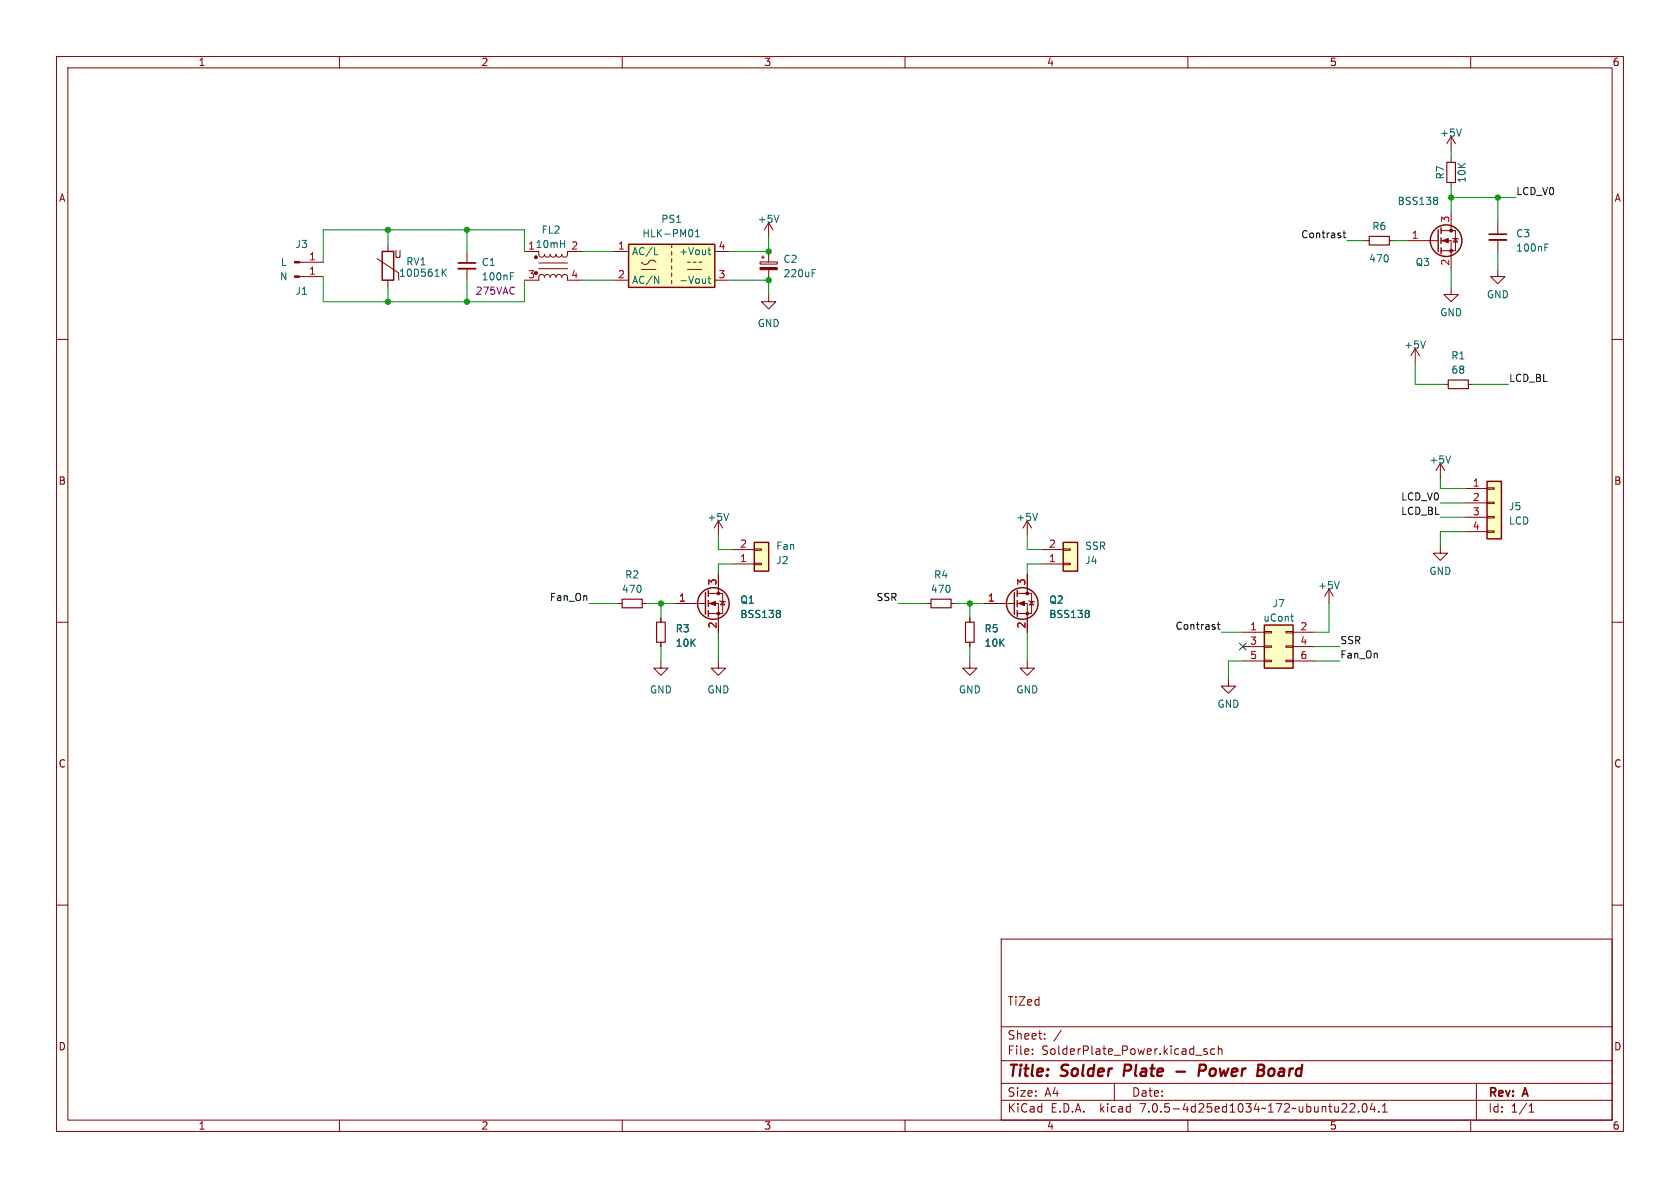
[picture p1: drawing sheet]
<svg xmlns="http://www.w3.org/2000/svg" width="297mm" height="210mm" viewBox="0 0 297 210" stroke-linecap="round" stroke-linejoin="round" font-family="sans-serif">
<g fill="none" stroke="#840000" stroke-width=".18">
<path d="M10 10h277v190h-277zM12 12h273v186h-273zM60 10v2M110 10v2M160 10v2M210 10v2M260 10v2M135.9 39.4l-.8 1.2M135.9 39.4v2.5M135.9 39.4l.8 1.2M256.5 24.1v2.6M256.5 27.9v.8"/>
<path d="M256.5 32.3v.7M256.5 37.5v3.3M256.5 24.1l-.7 1.3M256.5 24.1l.8 1.3M264.8 39.4v2M10 60h2M52.9 46.4h4.2M52.9 48.9h4.2M66.7 45.7l3.8 2.6v1.2M68.6 43.2v1.3M68.6 49.5v1.3M82.5 44.5v2"/>
<path d="M82.5 47.5v2M92.7 44.5h2.5l.1 .7 .4 .3 .4-.2 .2-.3 .1 .3 .3 .2 .4-.2 .2-.3 .1 .3 .3 .2 .4-.1 .2-.4 .2 .4h.5l.2-.1 .1-.3 .2 .3 .4 .2 .4-.3v-.7h2.6M92.7 49.5h2.5l.1-.7 .5-.3 .3 .2 .2 .3 .1-.3 .3-.2 .4 .1 .2 .4 .1-.3 .2-.2 .5 .1 .2 .4 .2-.4 .4-.1 .3 .2 .1 .3 .2-.3 .4-.2 .4 .3v.7h2.6M95.2 46.5h5.1M95.2 47.5h5.1M108.6 44.5h2.5M108.6 49.5h2.5M113.4 46.4a.78 .78 0 0 0 .8 .3 .78 .78 0 0 0 .6-.5 .73 .73 0 0 1 1.2 .2M113.4 47.6h2.6M118.7 43.2v.6M118.7 44.5v.6M118.7 45.7v.7"/>
<path d="M118.7 47v.6M118.7 48.3v.6M118.7 49.5v.7M121.5 47.6h2.6M121.5 46.4h.5M122.6 46.4h.5M123.6 46.4h.5M126.4 44.5h2.5M126.4 49.5h2.5M134.4 46.3h3v.4h-3zM134.6 45.5h.5M134.9 45.2v.5"/>
<path d="M135.9 52.1v1.2h1.3l-1.3 1.3-1.3-1.3h1.3M135.9 44.5v1.8M135.9 47.7v1.8M241.3 42.5h.8M245.6 42.5h.8M248.9 42.5h5.4M254.8 42.5h1.7v5.1M254.8 40.8h2.5v3.5h-2.5M256.5 50.8v1.3h1.3l-1.3 1.2-1.2-1.2h1.2M256.8 42l.1 .2h.8l.1 .1M257.3 42.2l.4 .6h-.8zM264.8 47.6v1.3h1.3l-1.3 1.3-1.3-1.3h1.3"/>
<path d="M264.8 42.4v2.1M285 60h2M250.2 61.6l-.8 1.3M250.2 61.6v2.5M250.2 61.6l.8 1.3M255.3 67.9h.7M259.6 67.9h.7M127 92.1v2.5M127 92.1l-.8 1.2M127 92.1l.8 1.2M129.5 99.7h3.8M129.5 97.2h3.8"/>
<path d="M133.3 97h1.3v.3h-1.3zM133.3 99.6h1.3v.2h-1.3zM181.6 92.1l-.8 1.2M181.6 92.1v2.5M181.6 92.1l.8 1.2M184.1 99.7h3.9M184.1 97.2h3.9M188 97h1.2v.3h-1.2zM188 99.6h1.2v.2h-1.2zM254.6 96.5v1.3h1.3l-1.3 1.3-1.2-1.3h1.2M254.6 81.9l-.7 1.3M254.6 81.9v2.6"/>
<path d="M254.6 81.9l.8 1.3M259.1 86.4h3.8M259.1 88.9h3.8M259.1 91.4h3.8M259.1 94h3.8M262.9 93.9h1.3v.2h-1.3zM262.9 91.3h1.3v.3h-1.3zM262.9 88.8h1.3v.2h-1.3zM262.9 86.2h1.3v.3h-1.3zM10 110h2M109.2 106.7h.8M113.5 106.7h.8"/>
<path d="M116.8 116.8v1.3h1.3l-1.3 1.3-1.2-1.3h1.2M116.8 109.2v.8M116.8 113.5v.8M119.4 106.7h5.3M125.2 106.7h1.8v5.1M125.2 104.9h2.6v3.6h-2.6M127 116.8v1.3h1.3l-1.3 1.3-1.3-1.3h1.3M127 101.6v3.3M127.3 106.2l.1 .1h.7l.2 .1M127.8 106.3l.3 .6h-.7zM163.8 106.7h.8M168.1 106.7h.8"/>
<path d="M171.4 116.8v1.3h1.3l-1.3 1.3-1.2-1.3h1.2M171.4 109.2v.8M171.4 113.5v.8M174 106.7h5.3M179.8 106.7h1.8v5.1M179.8 104.9h2.6v3.6h-2.6M181.6 116.8v1.3h1.3l-1.3 1.3-1.3-1.3h1.3M181.6 101.6v3.3M181.9 106.2l.1 .1h.8l.1 .1M182.4 106.3l.4 .6h-.8zM219.7 111.8h3.8M219.7 114.3h3.8"/>
<path d="M219.7 116.8h3.8M223.5 116.7h1.3v.3h-1.3zM223.5 114.2h1.3v.2h-1.3zM223.5 111.6h1.3v.3h-1.3zM227.3 116.7h1.3v.3h-1.3zM227.3 114.2h1.3v.2h-1.3zM227.3 111.6h1.3v.3h-1.3zM228.6 111.8h3.8M228.6 114.3h3.8M228.6 116.8h3.8M234.9 104.1l-.7 1.3M234.9 104.1v2.6"/>
<path d="M234.9 104.1l.8 1.3M285 110h2M217.2 120v1.3h1.2l-1.2 1.3-1.3-1.3h1.3M10 160h2M285 160h2M177 166h108v32h-108zM60 198v2M110 198v2M160 198v2M177 194.5h108M177 191.5h108M177 187.5h108"/>
<path d="M177 181.5h108M182.5 186.3v.1M182.5 185.5v.1M184.7 183.6v.1M184.7 182.8v.1M187.6 182.1l-1.3 2M197 191.5v3M210 198v2M211.4 186.5h1.1M213.4 185.5l-.4-.1-.2 .2 .1 .2 .5 .2v.3h-.6M214.7 185.5l-.4-.1-.3 .3v.4l.2 .2h.5M215.4 185.5l.2-.1 .4 .1v.9"/>
<path d="M215.4 184.9v1.5M237.2 196.6h.9M238 195.2v.5M238.7 195.2l.5-.1 .3 .1v.3l-.9 1.1h.9M240.2 196.5v.1M241 195.2l.2-.1a.81 .81 0 0 1 .6 .6 .81 .81 0 0 1-.3 .8l-.2 .1a.81 .81 0 0 1-.3-1.4zM242.6 195l-.4 1.1h1M243 195.6v1M243.7 196.5v.1M244.4 196.6h.8M244.4 195.5l.4-.4v1.5M260 198v2"/>
<path d="M261 191.5v6.5M270.3 196.6h.9M270.3 195.5l.4-.4v1.5"/>
</g>
<path d="M208 189.4h1.5M212.9 188.2h-.8l-.2 2M213 189.2l-1 .1M222.5 188.2h.7a.49 .49 0 0 1 .3 .5 .49 .49 0 0 1-.4 .5l.2 .1a.58 .58 0 0 1-.3 .9" fill="none" stroke="#840000" stroke-width=".4"/>
<g fill="none" stroke="#840000" stroke-width=".25">
<path d="M67.6 44.5h2v5h-2zM111.1 43.2h15.3v7.6h-15.3zM254.3 40.6v3.9M254.8 40.3v1M254.8 42v1.1M254.8 43.8v1M133.3 95.9h2.6v5.1h-2.6zM188 95.9h2.5v5.1h-2.5zM262.9 85.1h2.5v10.2h-2.5zM124.7 104.8v3.8M125.2 104.4v1M125.2 106.2v1"/>
<path d="M125.2 108v1M179.3 104.8v3.8M179.8 104.4v1M179.8 106.2v1M179.8 108v1M223.5 110.5h5.1v7.6h-5.1z"/>
<circle cx="255.7" cy="42.5" r="2.79"/>
<circle cx="126.1" cy="106.7" r="2.79"/>
<circle cx="180.7" cy="106.7" r="2.79"/>
</g>
<g fill="#840000" stroke="#840000" stroke-width=".18">
<path d="M125.5 106.7l1-.4v.8z"/>
<path d="M255 42.5l1-.3v.7z"/>
<path d="M134.4 47.3h3v.4h-3z"/>
<path d="M180.1 106.7l1-.4v.8z"/>
<path d="M52.1 46.2h.8v.3h-.8z"/>
<path d="M52.1 48.8h.8v.2h-.8z"/>
<circle cx="127" cy="108.5" r=".25"/>
<circle cx="127" cy="104.9" r=".25"/>
<circle cx="256.5" cy="44.3" r=".25"/>
<circle cx="256.5" cy="40.8" r=".25"/>
<circle cx="181.6" cy="108.5" r=".25"/>
<circle cx="181.6" cy="104.9" r=".25"/>
<circle cx="94.7" cy="48.3" r=".25"/>
<circle cx="94.7" cy="45.5" r=".25"/>
</g>
<g fill="none" stroke="#006464" stroke-width=".18">
<path d="M137.7 38l-.4 1.3M254 34.9l.2 .2-.2 .3M254 35.5l.2 .2-.2 .4M258.4 22.8l-.5 1.3M78.4 48.1l.5 .7M78.9 47.6l-.7 .7M90.2 48.2h.6M99.1 43.1h.7M99.8 42.5v1.3M115.7 45h.6M115.7 48.8l.8 1.3v-1.3M122.4 40.8v.8"/>
<path d="M122.9 41.9h.8M122.9 40.9l.4-.3v1.3M125.2 49.3h.4M125.2 44.2h.4M125.3 43.8v1l.3 .2M125.3 48.8v1.1l.3 .2M143.6 47.7h.6M273.1 43.1h.6M252 60.3l-.4 1.2M128.8 90.7l-.4 1.3M183.4 90.7l-.4 1.3M256.4 80.6l-.4 1.3"/>
<path d="M137.8 108l.2 .1-.2 .3M137.8 108.5l.2 .2-.2 .4M192.4 108l.2 .1-.2 .3M192.4 108.5l.2 .2-.2 .4M228.2 109h.5M228.5 109.8h.2M236.8 102.8l-.5 1.3"/>
</g>
<path d="M255.8 28.7h1.5v3.6h-1.5zM242.1 41.8h3.5v1.5h-3.5zM256 67.2h3.6v1.5h-3.6zM110 105.9h3.5v1.5h-3.5zM116.1 110h1.5v3.5h-1.5zM164.6 105.9h3.5v1.5h-3.5zM170.7 110h1.5v3.5h-1.5z" fill="none" stroke="#840000" stroke-width=".2"/>
<g fill="#ffffc2" stroke="#ffffc2" stroke-width=".18">
<path d="M262.9 85.1h2.5v10.2h-2.5z"/>
<path d="M111.1 43.2h15.3v7.6h-15.3z"/>
<path d="M133.3 95.9h2.6v5.1h-2.6z"/>
<path d="M223.5 110.5h5.1v7.6h-5.1z"/>
<path d="M188 95.9h2.5v5.1h-2.5z"/>
</g>
<path d="M81 47.5h3.1M263.3 42.4h3" fill="none" stroke="#840000" stroke-width=".33"/>
<path d="M81 46.5h3.1M263.3 41.4h3" fill="none" stroke="#840000" stroke-width=".3"/>
<path d="M237.4 41.2h.5M237.6 40.8v1.1l.3 .1M215.2 110.4h.5M215.4 110v1.1l.3 .1" fill="none" stroke="#0f0f0f" stroke-width=".18"/>
<g fill="none" stroke="#009600" stroke-width=".18">
<path d="M256.5 34.9h11.5M256.5 26.7v1.2M256.5 33v4.5M264.8 34.9v4.5M57.1 48.9v4.4h35.6v-3.8M68.6 40.6v2.6M68.6 50.8v2.5M82.5 40.6v3.9M82.5 49.5v3.8M92.7 44.5v-3.9h-35.6v5.8M102.9 49.5h5.7M102.9 44.5h5.7"/>
<path d="M128.9 49.5h7v2.6M135.9 41.9v2.6h-7M238.1 42.5h3.2M246.4 42.5h2.5M256.5 47.6v3.2M264.8 44.5v3.1M250.2 64.1v3.8h5.1M260.3 67.9h6.4M127 94.6v2.6h2.5M129.5 99.7h-2.5v1.9M181.6 94.6v2.6h2.5M184.1 99.7h-2.5v1.9"/>
<path d="M254.6 88.9h4.5M254.6 91.4h4.5M254.6 84.5v1.9h4.5M259.1 94h-4.5v2.5M104.1 106.7h5.1M114.3 106.7h5.1M116.8 106.7v2.5M116.8 114.3v2.5M127 111.8v5M158.7 106.7h5.1M168.9 106.7h5.1M171.4 106.7v2.5"/>
<path d="M171.4 114.3v2.5M181.6 111.8v5M215.9 111.8h3.8M219.7 116.8h-2.5v3.2M232.4 114.3h4.5M232.4 116.8h4.5M234.9 106.7v5.1h-2.5"/>
</g>
<path d="M219.1 113.7l1.2 1.2M220.3 113.7l-1.2 1.2" fill="none" stroke="#000084" stroke-width=".18"/>
<g fill="#009600" stroke="#009600" stroke-width=".18">
<circle cx="256.5" cy="34.9" r=".46"/>
<circle cx="264.8" cy="34.9" r=".46"/>
<circle cx="116.8" cy="106.7" r=".46"/>
<circle cx="135.9" cy="44.5" r=".46"/>
<circle cx="135.9" cy="49.5" r=".46"/>
<circle cx="171.4" cy="106.7" r=".46"/>
<circle cx="68.6" cy="40.6" r=".46"/>
<circle cx="82.5" cy="40.6" r=".46"/>
<circle cx="82.5" cy="53.3" r=".46"/>
<circle cx="68.6" cy="53.3" r=".46"/>
</g>
<g font-size="2.8" fill="#840000">
<text x="178" y="190.8">Title:</text>
<text x="187.5" y="190.8">Solder</text>
<text x="199.1" y="190.8">Plate</text>
<text x="213.5" y="190.8">Power</text>
<text x="224.5" y="190.8">Board</text>
</g>
<g font-size="2.1" fill="#840000">
<text x="178" y="177.9">TiZed</text>
<text x="178" y="183.9">Sheet:</text>
<text x="178" y="186.6">File:</text>
<text x="184" y="186.6">SolderPlate_Power.kicad_sch</text>
<text x="178" y="196.8">KiCad</text>
<text x="178" y="194">Size:</text>
<text x="184.6" y="194">A4</text>
<text x="185.7" y="196.8">E.D.A.</text>
<text x="194.4" y="196.8">kicad</text>
<text x="200" y="194">Date:</text>
<text x="201.5" y="196.8">7.0.5-4d25ed1034~172~ubuntu22.04.1</text>
<text x="263" y="194.2">Rev:</text>
<text x="263" y="196.8">Id:</text>
<text x="267" y="196.8">1/1</text>
<text x="269.2" y="194.2">A</text>
</g>
<g font-size="1.8" fill="#840000">
<text x="35" y="11.8">1</text>
<text x="85" y="11.8">2</text>
<text x="135" y="11.8">3</text>
<text x="185" y="11.8">4</text>
<text x="235" y="11.8">5</text>
<text x="285" y="11.8">6</text>
<text x="10.4" y="35.8">A</text>
<text x="285.4" y="35.8">A</text>
<text x="69.6" y="45.8">U</text>
<text x="10.3" y="85.8">B</text>
<text x="285.3" y="85.8">B</text>
<text x="10.3" y="135.8">C</text>
<text x="285.3" y="135.8">C</text>
<text x="10.3" y="185.8">D</text>
<text x="285.3" y="185.8">D</text>
<text x="35" y="199.8">1</text>
<text x="85" y="199.8">2</text>
<text x="135" y="199.8">3</text>
<text x="185" y="199.8">4</text>
<text x="235" y="199.8">5</text>
<text x="285" y="199.8">6</text>
</g>
<g font-size="1.8" fill="#006464">
<text x="254.5" y="24.3">+5V</text>
<text x="255.5" y="31.8" transform="rotate(-90 255.5 31.8)">R7</text>
<text x="259.3" y="32.4" transform="rotate(-90 259.3 32.4)">10K</text>
<text x="95.7" y="41.5">FL2</text>
<text x="116.8" y="39.6">PS1</text>
<text x="133.9" y="39.6">+5V</text>
<text x="242.5" y="40.8">R6</text>
<text x="247" y="36.4">BSS138</text>
<text x="49.6" y="47.2">L</text>
<text x="52.2" y="44">J3</text>
<text x="71.8" y="47.1">RV1</text>
<text x="85.1" y="47.2">C1</text>
<text x="94.6" y="44">10mH</text>
<text x="111.6" y="45.3">AC/L</text>
<text x="113.5" y="42.1">HLK-PM01</text>
<text x="120" y="45.3">+Vout</text>
<text x="138.4" y="46.6">C2</text>
<text x="242" y="46.5">470</text>
<text x="250.2" y="47.2">Q3</text>
<text x="268" y="42.1">C3</text>
<text x="268" y="44.6">100nF</text>
<text x="49.4" y="49.7">N</text>
<text x="52.2" y="52.3">J1</text>
<text x="70.5" y="49.1">10D561K</text>
<text x="85.1" y="49.7">100nF</text>
<text x="111.6" y="50.4">AC/N</text>
<text x="120" y="50.4">-Vout</text>
<text x="138.4" y="49.2">220uF</text>
<text x="262.8" y="52.9">GND</text>
<text x="133.9" y="58">GND</text>
<text x="254.5" y="56.1">GND</text>
<text x="248.2" y="61.8">+5V</text>
<text x="256.5" y="63.7">R1</text>
<text x="256.5" y="66.2">68</text>
<text x="252.6" y="82.1">+5V</text>
<text x="125" y="92.3">+5V</text>
<text x="179.6" y="92.3">+5V</text>
<text x="266.7" y="90.4">J5</text>
<text x="266.7" y="92.9">LCD</text>
<text x="137.2" y="99.9">J2</text>
<text x="137.2" y="97.3">Fan</text>
<text x="191.8" y="99.9">J4</text>
<text x="191.8" y="97.3">SSR</text>
<text x="252.6" y="101.8">GND</text>
<text x="109.9" y="105">470</text>
<text x="110.5" y="102.4">R2</text>
<text x="130.8" y="106.9">Q1</text>
<text x="164.5" y="105">470</text>
<text x="165.1" y="102.4">R4</text>
<text x="185.4" y="106.9">Q2</text>
<text x="224.9" y="107.5">J7</text>
<text x="233" y="104.3">+5V</text>
<text x="119.4" y="112">R3</text>
<text x="130.8" y="109.4">BSS138</text>
<text x="174" y="112">R5</text>
<text x="185.4" y="109.4">BSS138</text>
<text x="223.3" y="110">uCont</text>
<text x="119.4" y="114.5">10K</text>
<text x="174" y="114.5">10K</text>
<text x="114.8" y="122.7">GND</text>
<text x="125" y="122.7">GND</text>
<text x="169.5" y="122.7">GND</text>
<text x="179.6" y="122.7">GND</text>
<text x="215.2" y="125.3">GND</text>
</g>
<g font-size="1.8" fill="#0f0f0f">
<text x="268" y="34.6">LCD_V0</text>
<text x="230" y="42.2">Contrast</text>
<text x="266.7" y="67.6">LCD_BL</text>
<text x="247.7" y="88.6">LCD_V0</text>
<text x="247.7" y="91.1">LCD_BL</text>
<text x="97.2" y="106.3">Fan_On</text>
<text x="154.9" y="106.3">SSR</text>
<text x="207.8" y="111.4">Contrast</text>
<text x="236.9" y="114">SSR</text>
<text x="236.9" y="116.5">Fan_On</text>
</g>
<g font-size="1.8" fill="#a90000">
<text x="256.3" y="39.4" transform="rotate(-90 256.3 39.4)">3</text>
<text x="54.6" y="46.1">1</text>
<text x="93.3" y="44.2">1</text>
<text x="100.9" y="44.2">2</text>
<text x="109.2" y="44.2">1</text>
<text x="127" y="44.2">4</text>
<text x="249.5" y="42.3">1</text>
<text x="256.3" y="47" transform="rotate(-90 256.3 47)">2</text>
<text x="54.6" y="48.6">1</text>
<text x="93.3" y="49.3">3</text>
<text x="100.9" y="49.3">4</text>
<text x="109.2" y="49.3">2</text>
<text x="127" y="49.3">3</text>
<text x="260.3" y="86.1">1</text>
<text x="260.3" y="88.6">2</text>
<text x="260.3" y="91.2">3</text>
<text x="260.3" y="93.7">4</text>
<text x="130.8" y="99.4">1</text>
<text x="130.8" y="96.9">2</text>
<text x="185.4" y="99.4">1</text>
<text x="185.4" y="96.9">2</text>
<text x="120" y="106.4">1</text>
<text x="126.7" y="103.5" transform="rotate(-90 126.7 103.5)">3</text>
<text x="174.6" y="106.4">1</text>
<text x="181.4" y="103.5" transform="rotate(-90 181.4 103.5)">3</text>
<text x="126.7" y="111.2" transform="rotate(-90 126.7 111.2)">2</text>
<text x="181.4" y="111.2" transform="rotate(-90 181.4 111.2)">2</text>
<text x="220.9" y="111.5">1</text>
<text x="229.8" y="111.5">2</text>
<text x="220.9" y="114">3</text>
<text x="220.9" y="116.6">5</text>
<text x="229.8" y="114">4</text>
<text x="229.8" y="116.6">6</text>
</g>
<text font-size="1.8" fill="#840084" x="84" y="52.3">275VAC</text>
</svg>
